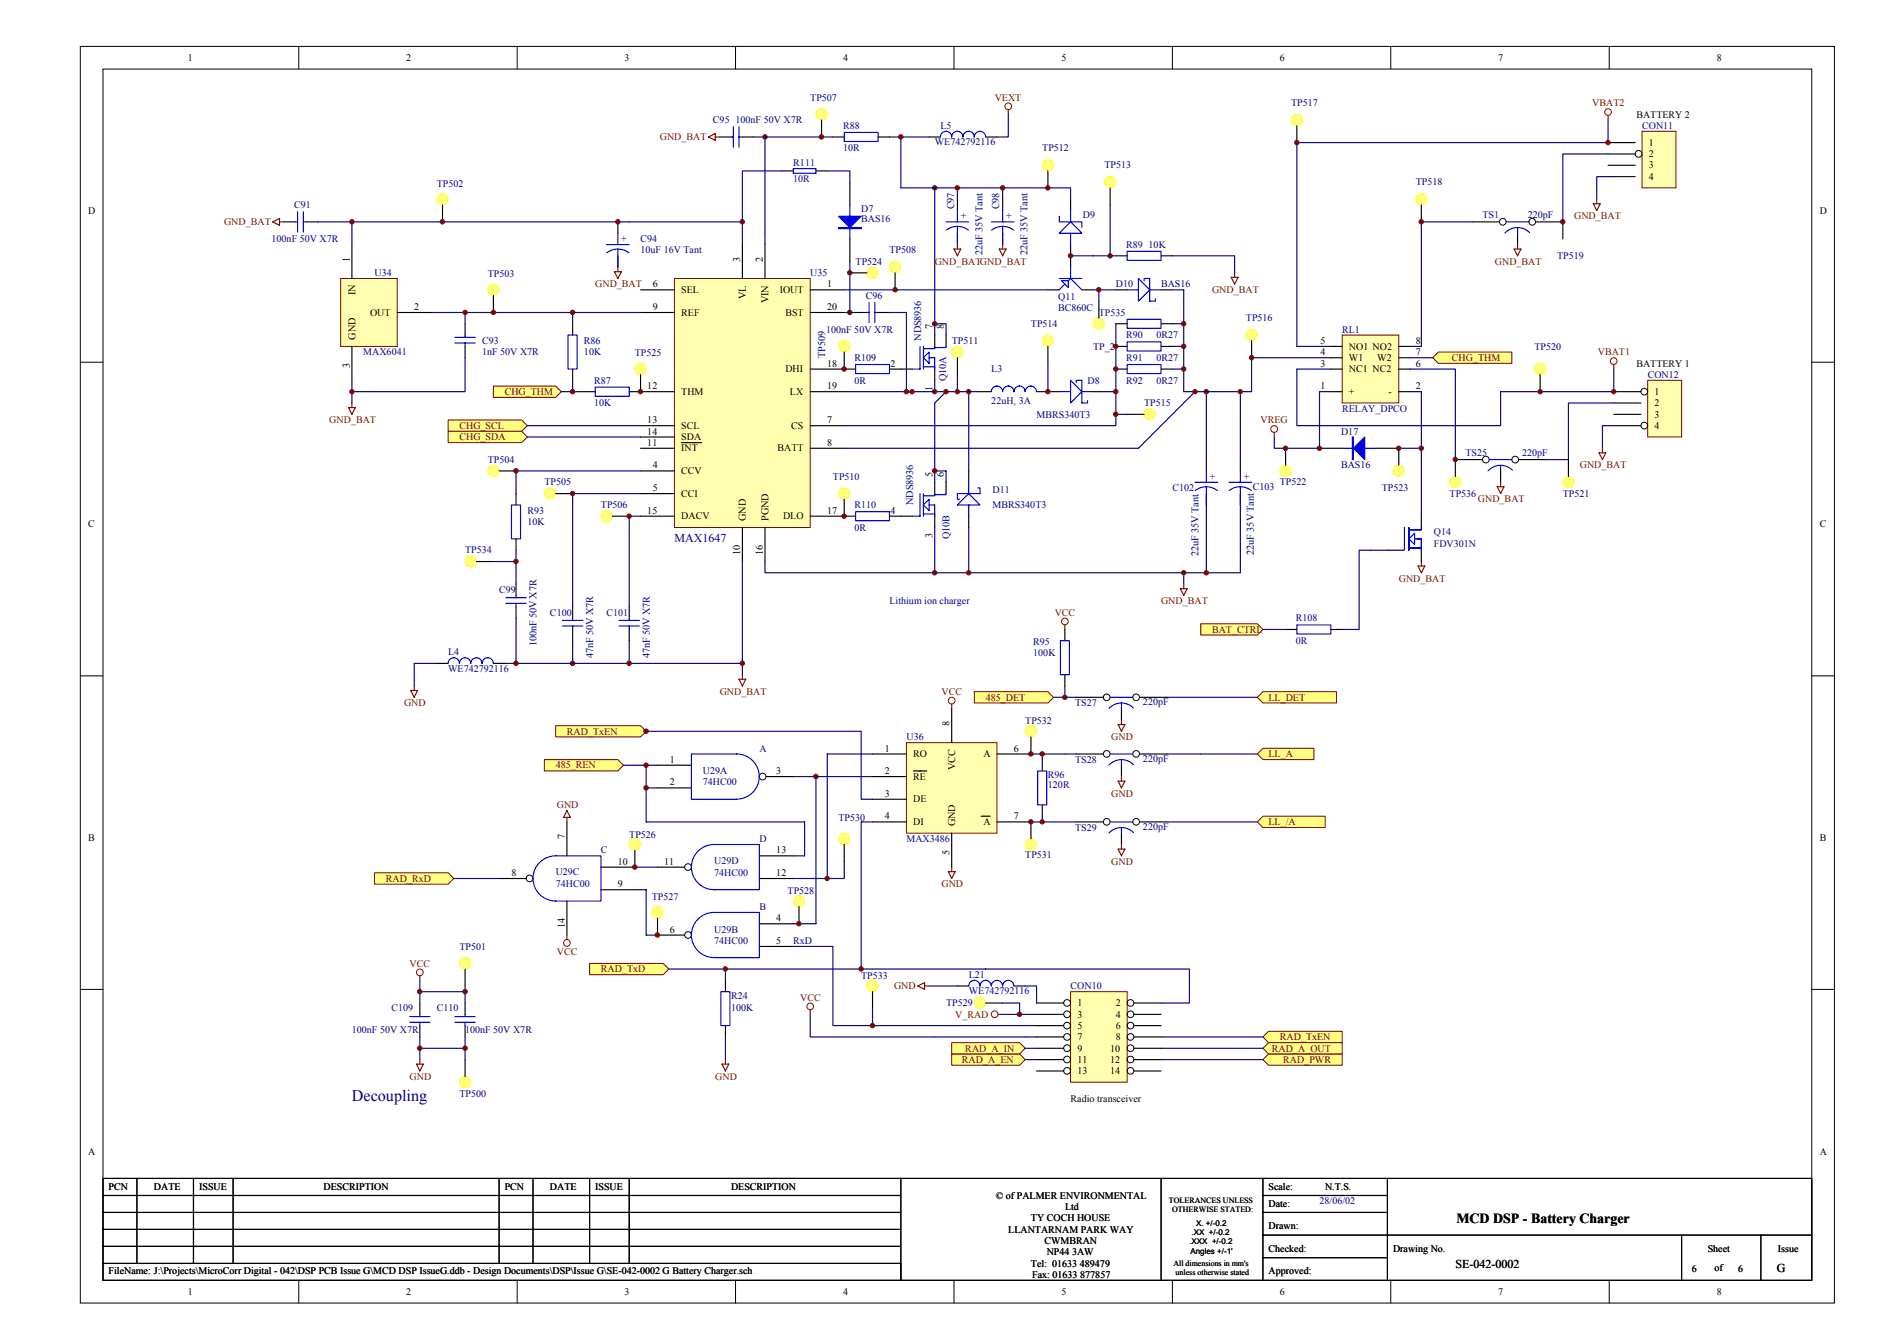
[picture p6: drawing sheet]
<svg xmlns="http://www.w3.org/2000/svg" width="420mm" height="297mm" viewBox="0 0 420 297" stroke-linecap="round" stroke-linejoin="round" font-family="sans-serif">
<g fill="none" stroke="#000" stroke-width=".22">
<path d="M17.8 10.3h389.8v279.2h-389.8zM22.9 15.3h379.6v269.2h-379.6zM66.4 10.3v5M114.9 10.3v5M163.4 10.3v5M212 10.3v5M260.5 10.3v5M309 10.3v5M357.5 10.3v5M17.8 80.5h5.1M402.5 80.5h5.1M17.8 150.2h5.1"/>
<path d="M402.5 150.2h5.1M17.8 219.8h5.1M402.5 219.8h5.1M66.4 284.5v5M114.9 284.5v5M163.4 284.5v5M212 284.5v5M260.5 284.5v5M309 284.5v5M357.5 284.5v5"/>
</g>
<g fill="none" stroke="#000" stroke-width=".25">
<path d="M137.3 49.3v2.5M137.3 56.8v2.6M188.8 40.5v5M188.8 53.1v5M212.7 44.3v2.5M212.7 51.8v2.5M103.3 71.9v2.5M103.3 77v2.5M190.1 69.4h2.5M195.1 69.4h2.5M207.7 74.4v2.6M210.2 74.4v2.6"/>
<path d="M200.2 82h2.5M207.7 82v2.5M217.7 87h2.6M230.3 87h5.1M242.9 87h2.5M114.7 109.7v2.5M114.7 119.7v2.5M200.2 114.7h2.5M207.7 107.1v2.6M207.7 114.7v2.5M210.2 107.1v2.6M215.2 104.6v2.5"/>
<path d="M215.2 114.7v2.5M268 102.1v2.5M268 109.7v2.5M114.7 129.8v2.5M114.7 134.8v2.5M127.2 134.8v2.5M127.2 139.8v2.5M139.8 134.8v2.5M139.8 139.8v2.5M22.9 265.6h177.3M22.9 269.4h177.3M22.9 276.9h177.3"/>
<path d="M22.9 273.1h177.3M30.4 261.8v18.9M43 261.8v18.9M51.8 261.8v18.9M110.9 261.8v18.9M118.4 261.8v18.9M131 261.8v18.9M139.8 261.8v18.9M200.2 261.8h202.3v22.7h-202.3zM200.2 261.8h-177.3v18.9M258 261.8v22.7M280.6 274.4h121.9"/>
<path d="M280.6 265.6h27.7M280.6 269.4h27.7M280.6 279.4h27.7M280.6 261.8v22.7M308.3 261.8v22.7M373.6 274.4v10.1M391.2 274.4v10.1M22.9 280.7h177.3v3.8h-177.3z"/>
</g>
<g fill="none" stroke="#000080" stroke-width=".25">
<path d="M167.4 30.4h2.6v23.9M137.3 49.3h27.7v5M207.7 41.7v32.7M187.6 69.4h2.5M207.7 71.9h2.5v2.5M187.6 87h20.1M187.6 94.6h50.3M207.7 87h7.5v17.6M207.7 84.5v2.5M210.2 87l-2.5 2.5v17.6M265.5 87l-12.6 12.6h-65.3M268 87v15.1"/>
<path d="M142.3 109.7h-15.1v25.1M142.3 114.7h-2.5v20.1M207.7 117.2v10.1M207.7 104.6h2.5v2.5M215.2 117.2v10.1M268 112.2v15.1M114.7 137.3v10.1h50.3M165 124.8v25.1M170 124.8v2.5h37.7M207.7 127.3h67.9M263 127.3v2.5M127.2 142.3v5.1"/>
<path d="M139.8 142.3v5.1"/>
</g>
<g fill="#800000" stroke="#800000" stroke-width=".22">
<circle cx="215.2" cy="87" r=".49"/>
<circle cx="207.7" cy="87" r=".49"/>
<circle cx="207.7" cy="127.3" r=".49"/>
<circle cx="188.8" cy="69.4" r=".49"/>
<circle cx="164.9" cy="49.3" r=".49"/>
<circle cx="170" cy="30.4" r=".49"/>
<circle cx="268" cy="87" r=".49"/>
<circle cx="215.2" cy="127.3" r=".49"/>
<circle cx="127.2" cy="147.4" r=".5"/>
<circle cx="207.7" cy="104.6" r=".5"/>
<circle cx="207.7" cy="71.9" r=".49"/>
<circle cx="207.7" cy="41.7" r=".49"/>
<circle cx="139.8" cy="147.4" r=".5"/>
</g>
<path d="M157.4 30.4l1.5-.7v1.5zM158.9 30.4h1M224 24.4v1M137.3 59.4v1M136.5 60.4h1.5l-.7 1.5zM77.4 90.6h1.6l-.8 1.5zM78.2 89.5v1.1M358.6 81v1M262.3 130.8h1.5l-.8 1.5zM263 129.8v1M164.2 150.9h1.5l-.7 1.5zM165 149.9v1" fill="none" stroke="#800000" stroke-width=".25"/>
<g fill="none" stroke="#800000" stroke-width=".22">
<circle cx="224" cy="23.6" r=".75"/>
<circle cx="358.5" cy="80.2" r=".74"/>
</g>
<g fill="none" stroke="#00f" stroke-width=".25">
<path d="M134.8 54.3h5M134.8 56.2a4 4 0 0 1 4.9 0M137.3 51.8v2.5M137.3 55.3v4.1M188.8 45.5v7.6M210.2 49.3h5M210.3 51.1a4 4 0 0 1 4.9 0M212.7 46.8v2.5M212.7 50.3v4M101.1 76.2h4.5M101.1 75h4.5M103.3 74.4v.6"/>
<path d="M103.3 76.2v.8M192.6 69.4h.5M193.1 67.2v4.5M194.4 69.4h.7M194.4 67.2v4.5M204.4 77v5h-1.7M205.2 77v5M206.4 78.2v2.5l-1.2-1.2zM206.4 79.5h1.3v2.2M207.7 77v.5h-2.5M210.2 77v.2h-2.5M205.2 81.5h2.5v.5"/>
<path d="M220.3 87a1.25 1.25 0 0 1 1.2-1.2 1.25 1.25 0 0 1 1.3 1.2M222.8 87a1.25 1.25 0 0 1 1.2-1.2 1.25 1.25 0 0 1 1.3 1.2 1.25 1.25 0 0 1 1.2-1.2 1.25 1.25 0 0 1 1.3 1.2 1.26 1.26 0 0 1 1.2-1.2 1.26 1.26 0 0 1 1.3 1.2M235.4 87h2.5M237.9 84.5l2.5 2.5-2.5 2.5zM239.1 85v-.5h1.3v5h1.2v-.5M240.4 87h2.5M113.6 112.2h2.1v7.5h-2.1zM204.4 109.7v5h-1.7M205.2 114.2h2.5v.5M205.2 109.7v5M206.4 110.9v2.5l-1.2-1.2zM206.4 112.2h1.3v2.2"/>
<path d="M207.7 109.7v.5h-2.5M210.2 109.7v.2h-2.5M215.2 109.7l2.5 2.5h-5zM215.2 107.1v2.6M215.2 112.2v2.5M217.3 108.4h.4v1.3h-5v1.2h.5M265.5 107.1h5.1M265.6 109a4 4 0 0 1 4.9 0M268 104.6v2.5M268 108.1v4.1M112.4 134h4.5M112.4 132.8h4.5"/>
<path d="M114.7 132.3v.5M114.7 134v.8M125 139.1h4.5M125 137.8h4.5M127.2 137.3v.5M127.2 139.1v.7M137.5 139.1h4.6M137.5 137.8h4.6M139.8 137.3v.5M139.8 139.1v.7"/>
</g>
<path d="M186.3 50.5h5v.3h-5z" fill="#00f" stroke="#00f" stroke-width=".25"/>
<path d="M186.3 48h5l-2.5 2.5z" fill-rule="evenodd" fill="#00f" stroke="#00f" stroke-width=".25"/>
<path d="M149.9 61.9h30.1v55.3h-30.1z" fill="#ffffb0" stroke="#800000" stroke-width=".22"/>
<g fill="none" stroke="#000" stroke-width=".25">
<path d="M165 54.3v7.6M170 54.3v7.6M142.3 69.4h7.6M142.3 64.4h7.6M180 69.4h7.6M180 64.4h7.6M142.3 87h7.6M142.3 94.6h7.6M142.3 99.6h7.6M142.3 97.1h7.6M151.4 98.3h4.5M180 87h7.6"/>
<path d="M180 94.6h7.6M180 99.6h7.6M180 82h7.6M247.9 82h2.5M258 82h2.5M142.3 114.7h7.6M142.3 104.6h7.6M142.3 109.7h7.6M165 117.2v7.6M170 117.2v7.6M180 114.7h7.6"/>
</g>
<path d="M247.9 82v5M263 82v5M114.7 104.6h27.6" fill="none" stroke="#000080" stroke-width=".25"/>
<path d="M250.4 81h7.6v2h-7.6z" fill="none" stroke="#00f" stroke-width=".25"/>
<g fill="#ffff80" stroke="#800000" stroke-width=".22">
<path d="M99.6 93.3h16.3l1.3 1.3-1.3 1.2h-16.3z" fill-rule="evenodd"/>
<path d="M99.6 95.8h16.3l1.3 1.3-1.3 1.2h-16.3z" fill-rule="evenodd"/>
</g>
<g fill="none" stroke="#000" stroke-width=".25">
<path d="M63.1 49.3h2.5M68.1 49.3h2.6M237.9 44.3v2.5M237.9 54.3v5.1M247.9 56.8h2.5M258 56.8h2.5M127.2 71.9v2.5M232.8 64.4h2.6M240.4 64.4h2.5M247.9 64.4h2.5M258 64.4h2.5M127.2 82v2.5"/>
<path d="M129.8 87h2.4M139.8 87h2.5"/>
</g>
<g fill="none" stroke="#00f" stroke-width=".25">
<path d="M65.6 49.3h.5M66.1 47v4.6M67.4 49.3h.7M67.4 47v4.6M235.4 51.8l2.5-2.5 2.5 2.5zM235.4 48v1.3h5v1.2M237.9 46.8v2.5M237.9 51.8v2.5M237.9 59.4v2.5M250.4 55.8h7.6v2h-7.6zM126.2 74.4h2v7.6h-2zM235.4 61.9h5"/>
<path d="M236.6 63.1l-1.2 1.3M237.9 61.9l-.5 .5v1.5l-1.5-1.5h1.5M237.9 61.9l2.5 2.5M250.4 64.4h2.5M252.9 61.9l2.6 2.5-2.6 2.5zM254.2 62.4v-.5h1.3v5h1.2v-.5M255.5 64.4h2.5M132.2 86h7.6v2h-7.6z"/>
</g>
<g fill="none" stroke="#000080" stroke-width=".25">
<path d="M70.7 49.3h7.5M137.3 49.3h-59.1v5M207.7 41.7h30.2v2.6M237.9 56.8h5M95.8 69.4h31.4M103.3 79.5v7.5h-25.1v2.5M103.3 69.4v2.5M142.3 69.4h-15.1v2.5M187.6 64.4h45.2M242.9 64.4h5M117.2 94.6h25.1M117.2 97.1h25.1"/>
<path d="M127.2 84.5v2.5h2.6"/>
</g>
<path d="M60.6 49.3l1.5-.8v1.6zM62.1 49.3h1M273.6 61.6h1.5l-.8 1.5zM274.3 60.6v1" fill="none" stroke="#800000" stroke-width=".25"/>
<path d="M319.6 78.2h16.3v2.5h-16.3l-1.3-1.2z" fill-rule="evenodd" fill="#ffff80" stroke="#800000" stroke-width=".22"/>
<path d="M366.1 84.5h7.5v12.6h-7.5z" fill="#ffffb0" stroke="#800000" stroke-width=".22"/>
<g fill="none" stroke="#000" stroke-width=".22">
<circle cx="365.3" cy="87" r=".74"/>
<circle cx="365.3" cy="94.6" r=".74"/>
</g>
<path d="M358.6 87h6M358.6 89.5h6M358.6 92.1h6M358.6 94.6h6" fill="none" stroke="#000" stroke-width=".25"/>
<path d="M109.6 85.8h13.9l1.2 1.2-1.2 1.3h-13.9z" fill-rule="evenodd" fill="#ffff80" stroke="#800000" stroke-width=".22"/>
<path d="M124.7 87h2.5" fill="none" stroke="#000080" stroke-width=".25"/>
<g fill="#ffff80" stroke="#800000" stroke-width=".22">
<path d="M83.2 193.9h16.4l1.2 1.3-1.2 1.2h-16.4z" fill-rule="evenodd"/>
<path d="M131 214h16.3l1.3 1.3-1.3 1.3h-16.3z" fill-rule="evenodd"/>
<path d="M280.6 230.4l1.3-1.3h16.3v2.5h-16.3z" fill-rule="evenodd"/>
<path d="M281.9 234.1h16.3v2.6h-16.3l-1.3-1.3z" fill-rule="evenodd"/>
</g>
<path d="M236.6 138.8v1M211.5 156.4v1M210.7 193.7h1.5l-.7 1.5zM211.5 192.7v1M203.9 219.1l1.5-.8v1.5zM205.4 219.1h1" fill="none" stroke="#800000" stroke-width=".25"/>
<path d="M236.6 152.4v2.5h-2.5M143.6 175v7.6h35.2v7.5h-2.5M146.1 170h-2.5v5h2.5M176.3 172.5h5v32.7h-5M193.9 167.5h-10.1v27.7h-7.5M141.1 197.7h2.5v10.1h2.5M141.1 192.7h5M227.8 225.4h2.5" fill="none" stroke="#000080" stroke-width=".25"/>
<g fill="none" stroke="#800000" stroke-width=".22">
<circle cx="236.6" cy="138.1" r=".74"/>
<circle cx="211.5" cy="155.7" r=".75"/>
</g>
<g fill="#800000" stroke="#800000" stroke-width=".22">
<circle cx="236.6" cy="154.9" r=".49"/>
<circle cx="181.3" cy="172.5" r=".5"/>
</g>
<path d="M120.9 168.8h16.4l1.2 1.2-1.2 1.3h-16.4z" fill-rule="evenodd" fill="#ffff80" stroke="#800000" stroke-width=".22"/>
<path d="M141.1 162.5h50.2v15.1h2.6M141.1 170h2.5M193.9 182.6h-2.6v32.7" fill="none" stroke="#000080" stroke-width=".25"/>
<circle cx="143.6" cy="175" r=".5" fill="#800000" stroke="#800000" stroke-width=".22"/>
<path d="M216.5 153.7h16.3l1.3 1.2-1.3 1.3h-16.3z" fill-rule="evenodd" fill="#ffff80" stroke="#800000" stroke-width=".22"/>
<path d="M181.3 172.5h12.6M227.8 227.9h2.5" fill="none" stroke="#000080" stroke-width=".25"/>
<circle cx="221" cy="225.3" r=".74" fill="none" stroke="#800000" stroke-width=".22"/>
<path d="M221.8 225.4h1" fill="none" stroke="#800000" stroke-width=".25"/>
<circle cx="143.6" cy="170" r=".49" fill="#800000" stroke="#800000" stroke-width=".22"/>
<path d="M201.4 165h20.1v20.1h-20.1z" fill="#ffffb0" stroke="#800000" stroke-width=".22"/>
<g fill="none" stroke="#000" stroke-width=".25">
<path d="M159.9 30.4h2.5M165 30.4h2.4M185.1 30.4h2.5M195.1 30.4h2.5M222.8 44.3v2.5M222.8 51.8v2.5M247.9 77h2.5M247.9 71.9h2.5M258 77h2.5M258 71.9h2.5M275.6 102.1v2.5M275.6 109.7v2.5"/>
<path d="M323.4 102.1h6M333.4 104.6v2.5M337.4 102.1h6.1M236.6 139.8v2.5M211.5 157.4v7.6M236.6 149.9v2.5M239.1 154.9h6.1M249.2 157.4v2.6M253.2 154.9h6M146.1 170h7.5M146.1 175h7.5M170.2 172.5h6.1"/>
<path d="M193.9 167.5h7.5M193.9 172.5h7.5M193.9 177.6h7.5M202.9 171.3h3M221.5 167.5h7.6M231.6 168.8v2.5M231.6 178.8v2.5M239.1 167.5h6.1M249.2 170v2.5M253.2 167.5h6M110.9 195.2h6M126 182.6v7.5"/>
<path d="M133.5 192.7h7.6M133.5 197.7h7.6M146.1 192.7h6M168.7 195.2h7.6M168.7 190.1h7.6M193.9 182.6h7.5M211.5 185.1v7.6M218 181.3h2M221.5 182.6h7.6M239.1 182.6h6.1M249.2 185.1v2.5M253.2 182.6h6"/>
<path d="M126 200.2v7.6M146.1 207.8h6M168.7 205.2h7.6M168.7 210.3h7.6M93.3 222.8v2.6M93.3 227.9v2.5M103.3 222.8v2.6M103.3 227.9v2.5"/>
</g>
<g fill="none" stroke="#00f" stroke-width=".25">
<path d="M162.4 30.4h.5M162.9 28.2v4.5M164.2 30.4h.8M164.2 28.2v4.5M187.6 29.4h7.5v2h-7.5zM220.3 49.3h5M220.3 51.1a4 4 0 0 1 4.9 0M222.8 46.8v2.5M222.8 50.3v4M250.4 75.9h7.6v2.1h-7.6zM250.4 70.9h7.6v2h-7.6zM273.1 107.1h5"/>
<path d="M273.1 109a4 4 0 0 1 4.9 0M275.6 104.6v2.5M275.6 108.1v4.1M330.9 102.1h5M333.4 103.4v1.2M336.1 104.5a3.8 3.8 0 0 0-5.5 .1M235.6 142.3h2v7.6h-2zM246.7 154.9h5M249.2 156.2v1.2M251.8 157.3a3.8 3.8 0 0 0-5.4 .1M163.7 177.5a5 5 0 0 0 5-5 5 5 0 0 0-5-5h-10.1v10.1h10.1M230.6 171.3h2v7.5h-2z"/>
<path d="M246.7 167.5h5M249.2 168.8v1.2M251.8 169.9a3.8 3.8 0 0 0-5.4 .1M120.2 191.3a5 5 0 0 1 3.3-1.2h10v10.1h-10a5 5 0 0 1-4.8-3.3 5 5 0 0 1 1.5-5.6zM158.7 197.7a5 5 0 0 1-5.1-5.1 5 5 0 0 1 5.1-5h10v10.1h-10M246.7 182.6h5M249.2 183.9v1.2M251.8 185a3.8 3.8 0 0 0-5.4 .1M155.4 203.9a5 5 0 0 1 3.3-1.2h10v10.1h-10a5 5 0 0 1-4.8-3.3 5 5 0 0 1 1.5-5.6zM91 227.1h4.5M91 225.8h4.5M93.3 225.4v.4"/>
<path d="M93.3 227.1v.8M101.1 227.1h4.5M101.1 225.8h4.5M103.3 225.4v.4M103.3 227.1v.8"/>
</g>
<g fill="none" stroke="#000" stroke-width=".22">
<circle cx="330.1" cy="102.1" r=".74"/>
<circle cx="336.7" cy="102.1" r=".75"/>
<circle cx="245.9" cy="154.9" r=".74"/>
<circle cx="252.4" cy="154.9" r=".74"/>
<circle cx="169.5" cy="172.5" r=".74"/>
<circle cx="245.9" cy="167.5" r=".74"/>
<circle cx="252.4" cy="167.5" r=".74"/>
<circle cx="117.7" cy="195.2" r=".74"/>
<circle cx="152.9" cy="192.6" r=".74"/>
<circle cx="245.9" cy="182.6" r=".74"/>
<circle cx="252.4" cy="182.6" r=".74"/>
<circle cx="152.9" cy="207.7" r=".74"/>
</g>
<g fill="none" stroke="#000080" stroke-width=".25">
<path d="M170 30.4h15.1M200.2 41.7h7.5M212.7 41.7v2.6M222.8 41.7v2.6M247.9 71.9v10.1M260.5 71.9h2.5v10.1h-2.5M260.5 77h2.5M263 87h2.5M275.6 87v15.1M358.6 89.5h-10.1v12.6M275.6 112.2v15.1M236.6 154.9h2.5"/>
<path d="M229.1 167.5h10M259.2 167.5h7.6M229.1 182.6h10M93.3 217.8v5M93.3 230.4v5M93.3 220.3h10v2.5M103.3 230.4v2.5h-10"/>
</g>
<g fill="none" stroke="#800000" stroke-width=".22">
<circle cx="93.3" cy="216" r=".75"/>
<circle cx="126" cy="209.5" r=".75"/>
</g>
<g fill="none" stroke="#800000" stroke-width=".25">
<path d="M212 55.3h1.5l-.8 1.5zM212.7 54.3v1M222 55.3h1.5l-.7 1.5zM222.8 54.3v1M332.7 108.1h1.5l-.8 1.6zM333.4 107.1v1M249.2 160v1M248.4 173.5h1.5l-.7 1.5zM248.4 161h1.5l-.7 1.5zM249.2 172.5v1M126 180.1l.7 1.5h-1.5zM126 181.6v1"/>
<path d="M248.4 188.6h1.5l-.7 1.5zM249.2 187.6v1M93.3 216.8v1M126 207.8v.9M92.5 236.4h1.5l-.7 1.5zM93.3 235.4v1"/>
</g>
<path d="M75.7 61.9h12.6v15.1h-12.6z" fill="#ffffb0" stroke="#800000" stroke-width=".22"/>
<path d="M78.2 54.3v7.6M78.2 77v7.5M88.3 69.4h7.5M161.2 217.8v2.5M161.2 227.9v2.5" fill="none" stroke="#000" stroke-width=".25"/>
<path d="M78.2 84.5v2.5M259.2 154.9h20.2M266.8 167.5h12.6M259.2 182.6h20.2M148.6 215.3h42.7M161.2 215.3v2.5M161.2 230.4v5M227.8 230.4h2.5" fill="none" stroke="#000080" stroke-width=".25"/>
<path d="M160.2 220.3h2v7.6h-2z" fill="none" stroke="#00f" stroke-width=".25"/>
<path d="M160.4 236.4h1.5l-.7 1.5zM161.2 235.4v1" fill="none" stroke="#800000" stroke-width=".25"/>
<path d="M123.5 161.2h18.8l1.3 1.3-1.3 1.2h-18.8z" fill-rule="evenodd" fill="#ffff80" stroke="#800000" stroke-width=".22"/>
<path d="M265.5 87h12.6M333.4 87h25.2M358.6 94.6h-2.6v5" fill="none" stroke="#000080" stroke-width=".25"/>
<path d="M356 99.6v1M355.3 100.6h1.5l-.8 1.5z" fill="none" stroke="#800000" stroke-width=".25"/>
<path d="M266.8 138.6h12.6l1.2 1.2-1.2 1.3h-12.6z" fill-rule="evenodd" fill="#ffff80" stroke="#800000" stroke-width=".22"/>
<path d="M364.8 29.2h7.6v12.5h-7.6z" fill="#ffffb0" stroke="#800000" stroke-width=".22"/>
<path d="M357.3 31.7h6M357.3 34.2h6M357.3 36.7h6M357.3 39.2h6M327.1 49.3h6.1M337.2 51.8v2.5M341.2 49.3h6" fill="none" stroke="#000" stroke-width=".25"/>
<g fill="none" stroke="#000" stroke-width=".22">
<circle cx="364.1" cy="34.2" r=".75"/>
<circle cx="333.9" cy="49.3" r=".75"/>
<circle cx="340.4" cy="49.3" r=".75"/>
</g>
<path d="M357.3 39.2h-2.5v5.1M357.3 34.2h-10.1v15.1M357.3 26.7v5h-69.2v45.3M327.1 49.3h-11.3v27.7M295.7 79.5h-17.6v7.5M313.3 79.5h5M288.1 82v12.6h45.3v-7.6M293.2 87v12.6h-10.1v-2.5M313.3 82h10.1v20.1M315.8 87v27.7M358.6 82v5M343.5 102.1h5" fill="none" stroke="#000080" stroke-width=".25"/>
<path d="M357.3 25.7v1M336.4 55.3h1.5l-.7 1.5zM337.2 54.3v1M354 45.3h1.5l-.7 1.5zM354.8 44.3v1M283.1 96.1v1M315.1 125.8h1.5l-.8 1.5zM315.8 124.8v1" fill="none" stroke="#800000" stroke-width=".25"/>
<path d="M334.7 49.3h5M337.2 50.5v1.3M339.8 51.7a3.7 3.7 0 0 0-5.4 .1" fill="none" stroke="#00f" stroke-width=".25"/>
<g fill="none" stroke="#800000" stroke-width=".22">
<circle cx="357.3" cy="24.9" r=".74"/>
<circle cx="283.1" cy="95.3" r=".75"/>
</g>
<path d="M211.5 234.1h15l1.3 1.3-1.3 1.3h-15z" fill-rule="evenodd" fill="#ffff80" stroke="#800000" stroke-width=".22"/>
<path d="M227.8 235.4h2.5" fill="none" stroke="#000080" stroke-width=".25"/>
<path d="M211.5 231.6h15l1.3 1.3-1.3 1.2h-15z" fill-rule="evenodd" fill="#ffff80" stroke="#800000" stroke-width=".22"/>
<path d="M227.8 232.9h2.5" fill="none" stroke="#000080" stroke-width=".25"/>
<path d="M280.6 232.9l1.3-1.3h16.3v2.5h-16.3z" fill-rule="evenodd" fill="#ffff80" stroke="#800000" stroke-width=".22"/>
<path d="M293.2 99.6h5M305.8 99.6h5" fill="none" stroke="#000" stroke-width=".25"/>
<path d="M298.2 99.6h7.6" fill="none" stroke="#00f" stroke-width=".25"/>
<path d="M300.5 97.1h.2v5h-.2z" fill="#00f" stroke="#00f" stroke-width=".25"/>
<path d="M300.7 99.6l2.5-2.5v5z" fill-rule="evenodd" fill="#00f" stroke="#00f" stroke-width=".25"/>
<path d="M310.8 99.6h5" fill="none" stroke="#000080" stroke-width=".25"/>
<g fill="#ffff80" stroke="#800000" stroke-width=".22">
<path d="M280.6 153.7h16.3v2.5h-16.3l-1.2-1.3z" fill-rule="evenodd"/>
<path d="M280.6 166.2h11.3v2.6h-11.3l-1.2-1.3z" fill-rule="evenodd"/>
<path d="M280.6 181.3h13.8v2.6h-13.8l-1.2-1.3z" fill-rule="evenodd"/>
</g>
<path d="M207.7 230.4h20.1" fill="none" stroke="#000080" stroke-width=".25"/>
<circle cx="180" cy="223.6" r=".74" fill="none" stroke="#800000" stroke-width=".22"/>
<path d="M180 224.3v1.1" fill="none" stroke="#800000" stroke-width=".25"/>
<path d="M237.9 220.3h12.5v20.1h-12.5z" fill="#ffffb0" stroke="#800000" stroke-width=".22"/>
<g fill="none" stroke="#000" stroke-width=".22">
<circle cx="237.1" cy="232.9" r=".75"/>
<circle cx="237.1" cy="235.4" r=".75"/>
<circle cx="237.1" cy="225.3" r=".75"/>
<circle cx="237.1" cy="227.9" r=".75"/>
<circle cx="237.1" cy="237.9" r=".75"/>
<circle cx="237.1" cy="230.4" r=".75"/>
<circle cx="237.1" cy="222.8" r=".75"/>
<circle cx="251.2" cy="232.9" r=".75"/>
<circle cx="251.2" cy="235.4" r=".74"/>
<circle cx="251.2" cy="225.3" r=".74"/>
<circle cx="251.2" cy="227.9" r=".74"/>
<circle cx="251.2" cy="237.9" r=".74"/>
<circle cx="251.2" cy="230.4" r=".74"/>
<circle cx="251.2" cy="222.8" r=".74"/>
</g>
<g fill="none" stroke="#000" stroke-width=".25">
<path d="M230.3 222.8h6M230.3 225.4h6M230.3 227.9h6M230.3 230.4h6M230.3 232.9h6M230.3 235.4h6M230.3 237.9h6M251.9 222.8h6.1M251.9 225.4h6.1M251.9 227.9h6.1M251.9 230.4h6.1M251.9 232.9h6.1"/>
<path d="M251.9 235.4h6.1M251.9 237.9h6.1"/>
</g>
<path d="M298.2 74.4h12.6v15.1h-12.6z" fill="#ffffb0" stroke="#800000" stroke-width=".22"/>
<path d="M295.7 79.5h2.5M295.7 77h2.5M310.8 79.5h2.5M310.8 77h2.5M295.7 87h2.5M295.7 82h2.5M310.8 87h2.5M310.8 82h2.5M315.8 114.7v2.5M308.3 122.2h2.5M315.8 122.2v2.6" fill="none" stroke="#000" stroke-width=".25"/>
<g fill="none" stroke="#000080" stroke-width=".25">
<path d="M260.5 56.8h13.8v3.8M288.1 77h7.6M313.3 77h2.5M288.1 82h7.6M293.2 87h2.5M313.3 87h2.5M304.5 122.2h3.8M231.6 167.5v1.3M100.8 195.2h10.1M231.6 181.3v1.3M258 230.4h22.6M258 232.9h22.6"/>
<path d="M258 235.4h22.6"/>
</g>
<path d="M312 117.2v5h-1.2M313 117.7h2.8v-.5v.5h-2.5M313 119.7l1.3-1.2v2.5zM313 117.2v5M314.3 119.7h1.5v2.5v-2.5h-1M313 121.7h2.8" fill="none" stroke="#00f" stroke-width=".25"/>
<circle cx="103.3" cy="214" r="1.25" fill="#ffff80" stroke="#ff0" stroke-width=".22"/>
<path d="M103.3 215.3v3.8" fill="none" stroke="#000" stroke-width=".25"/>
<circle cx="103.3" cy="240.4" r="1.25" fill="#ffff80" stroke="#ff0" stroke-width=".22"/>
<path d="M103.3 235.4v3.8" fill="none" stroke="#000" stroke-width=".25"/>
<path d="M103.3 219.1v1.2M103.3 232.9v2.5" fill="none" stroke="#000080" stroke-width=".25"/>
<circle cx="98.3" cy="44.3" r="1.25" fill="#ffff80" stroke="#ff0" stroke-width=".22"/>
<path d="M98.3 45.5v3.8" fill="none" stroke="#000" stroke-width=".25"/>
<circle cx="109.6" cy="64.4" r="1.25" fill="#ffff80" stroke="#ff0" stroke-width=".22"/>
<path d="M109.6 65.6v3.8" fill="none" stroke="#000" stroke-width=".25"/>
<circle cx="109.6" cy="104.6" r="1.24" fill="#ffff80" stroke="#ff0" stroke-width=".22"/>
<path d="M110.9 104.6h3.8" fill="none" stroke="#000" stroke-width=".25"/>
<circle cx="122.2" cy="109.6" r="1.25" fill="#ffff80" stroke="#ff0" stroke-width=".22"/>
<path d="M123.5 109.7h3.7" fill="none" stroke="#000" stroke-width=".25"/>
<circle cx="134.8" cy="114.7" r="1.25" fill="#ffff80" stroke="#ff0" stroke-width=".22"/>
<path d="M136 114.7h3.8" fill="none" stroke="#000" stroke-width=".25"/>
<circle cx="182.5" cy="25.4" r="1.25" fill="#ffff80" stroke="#ff0" stroke-width=".22"/>
<path d="M182.5 26.7v3.7" fill="none" stroke="#000" stroke-width=".25"/>
<circle cx="198.9" cy="59.4" r="1.25" fill="#ffff80" stroke="#ff0" stroke-width=".22"/>
<path d="M198.9 60.6v3.8" fill="none" stroke="#000" stroke-width=".25"/>
<circle cx="187.6" cy="109.6" r="1.25" fill="#ffff80" stroke="#ff0" stroke-width=".22"/>
<path d="M187.6 110.9v3.8" fill="none" stroke="#000" stroke-width=".25"/>
<circle cx="187.6" cy="76.9" r="1.24" fill="#ffff80" stroke="#ff0" stroke-width=".22"/>
<path d="M187.6 78.2v3.8" fill="none" stroke="#000" stroke-width=".25"/>
<circle cx="212.7" cy="78.2" r="1.25" fill="#ffff80" stroke="#ff0" stroke-width=".22"/>
<path d="M212.7 79.5v3.7" fill="none" stroke="#000" stroke-width=".25"/>
<circle cx="232.8" cy="75.7" r="1.24" fill="#ffff80" stroke="#ff0" stroke-width=".22"/>
<path d="M232.8 77v3.7" fill="none" stroke="#000" stroke-width=".25"/>
<circle cx="255.5" cy="92" r="1.24" fill="#ffff80" stroke="#ff0" stroke-width=".22"/>
<path d="M250.4 92.1h3.8" fill="none" stroke="#000" stroke-width=".25"/>
<circle cx="232.8" cy="36.7" r="1.24" fill="#ffff80" stroke="#ff0" stroke-width=".22"/>
<path d="M232.8 38v3.7" fill="none" stroke="#000" stroke-width=".25"/>
<circle cx="246.7" cy="40.5" r="1.24" fill="#ffff80" stroke="#ff0" stroke-width=".22"/>
<path d="M246.7 41.7v3.8" fill="none" stroke="#000" stroke-width=".25"/>
<path d="M242.9 56.8h5M246.7 45.5v11.3M215.2 87h2.5M232.8 80.7v6.3M245.4 87h2.5v7.6h-10M247.9 92.1h2.5" fill="none" stroke="#000080" stroke-width=".25"/>
<circle cx="278.1" cy="74.4" r="1.25" fill="#ffff80" stroke="#ff0" stroke-width=".22"/>
<path d="M278.1 75.7v3.8" fill="none" stroke="#000" stroke-width=".25"/>
<circle cx="193.8" cy="60.6" r="1.25" fill="#ffff80" stroke="#ff0" stroke-width=".22"/>
<path d="M188.8 60.6h3.8" fill="none" stroke="#000" stroke-width=".25"/>
<circle cx="288.1" cy="26.6" r="1.25" fill="#ffff80" stroke="#ff0" stroke-width=".22"/>
<path d="M288.1 27.9v3.8" fill="none" stroke="#000" stroke-width=".25"/>
<circle cx="315.8" cy="44.3" r="1.25" fill="#ffff80" stroke="#ff0" stroke-width=".22"/>
<path d="M315.8 45.5v3.8" fill="none" stroke="#000" stroke-width=".25"/>
<circle cx="342.2" cy="82" r="1.25" fill="#ffff80" stroke="#ff0" stroke-width=".22"/>
<path d="M347.2 49.3v3.8M342.2 83.2v3.8" fill="none" stroke="#000" stroke-width=".25"/>
<circle cx="348.5" cy="107.1" r="1.25" fill="#ffff80" stroke="#ff0" stroke-width=".22"/>
<path d="M348.5 102.1v3.8" fill="none" stroke="#000" stroke-width=".25"/>
<circle cx="285.6" cy="104.6" r="1.24" fill="#ffff80" stroke="#ff0" stroke-width=".22"/>
<path d="M285.6 99.6v3.8" fill="none" stroke="#000" stroke-width=".25"/>
<circle cx="310.8" cy="104.6" r="1.24" fill="#ffff80" stroke="#ff0" stroke-width=".22"/>
<path d="M310.8 99.6v3.8" fill="none" stroke="#000" stroke-width=".25"/>
<path d="M212.7 83.2v3.8" fill="none" stroke="#000080" stroke-width=".25"/>
<circle cx="142.3" cy="82" r="1.25" fill="#ffff80" stroke="#ff0" stroke-width=".22"/>
<path d="M142.3 83.2v3.8" fill="none" stroke="#000" stroke-width=".25"/>
<circle cx="141.1" cy="187.6" r="1.25" fill="#ffff80" stroke="#ff0" stroke-width=".22"/>
<path d="M141.1 188.9v3.8" fill="none" stroke="#000" stroke-width=".25"/>
<circle cx="146.1" cy="202.7" r="1.25" fill="#ffff80" stroke="#ff0" stroke-width=".22"/>
<path d="M146.1 204v3.8" fill="none" stroke="#000" stroke-width=".25"/>
<circle cx="217.7" cy="222.8" r="1.25" fill="#ffff80" stroke="#ff0" stroke-width=".22"/>
<path d="M219 222.8h3.8" fill="none" stroke="#000" stroke-width=".25"/>
<circle cx="177.5" cy="200.2" r="1.25" fill="#ffff80" stroke="#ff0" stroke-width=".22"/>
<path d="M177.5 201.5v3.7" fill="none" stroke="#000" stroke-width=".25"/>
<circle cx="187.6" cy="186.4" r="1.25" fill="#ffff80" stroke="#ff0" stroke-width=".22"/>
<path d="M187.6 187.6v3.8" fill="none" stroke="#000" stroke-width=".25"/>
<circle cx="229" cy="187.6" r="1.25" fill="#ffff80" stroke="#ff0" stroke-width=".22"/>
<path d="M229.1 182.6v3.8" fill="none" stroke="#000" stroke-width=".25"/>
<circle cx="229" cy="162.5" r="1.24" fill="#ffff80" stroke="#ff0" stroke-width=".22"/>
<path d="M229.1 163.7v3.8" fill="none" stroke="#000" stroke-width=".25"/>
<path d="M187.6 191.4v3.8h-3.8" fill="none" stroke="#000080" stroke-width=".25"/>
<circle cx="193.8" cy="219.1" r="1.25" fill="#ffff80" stroke="#ff0" stroke-width=".22"/>
<path d="M193.9 220.3v3.8" fill="none" stroke="#000" stroke-width=".25"/>
<circle cx="244.1" cy="71.9" r="1.25" fill="#ffff80" stroke="#ff0" stroke-width=".22"/>
<path d="M244.2 66.9v3.8" fill="none" stroke="#000" stroke-width=".25"/>
<circle cx="104.6" cy="124.7" r="1.25" fill="#ffff80" stroke="#ff0" stroke-width=".22"/>
<path d="M105.9 124.8h3.7" fill="none" stroke="#000" stroke-width=".25"/>
<path d="M244.2 64.4v2.5M114.7 104.6v5.1M109.6 124.8h5.1M114.7 122.2v7.6" fill="none" stroke="#000080" stroke-width=".25"/>
<circle cx="323.3" cy="107.1" r="1.25" fill="#ffff80" stroke="#ff0" stroke-width=".22"/>
<g fill="none" stroke="#000" stroke-width=".25">
<path d="M173.7 38h2.6M181.3 38h2.5M206.4 30.4h2.6M219 30.4h2.5M187.6 82h2.5M197.6 82h2.6M187.6 114.7h2.5M197.6 114.7h2.6M323.4 102.1v3.8M285.6 139.8h2.5M295.7 139.8h2.5M97 147.4h2.6"/>
<path d="M109.6 147.4h2.5M212.7 219.1h2.5M225.3 219.1h2.5"/>
</g>
<path d="M176.3 37.5h5v1h-5zM211.4 30.4a1.24 1.24 0 0 0-1.2-1.2 1.24 1.24 0 0 0-1.2 1.2M219 30.4a1.26 1.26 0 0 0-1.3-1.2 1.26 1.26 0 0 0-1.2 1.2 1.26 1.26 0 0 0-1.3-1.2 1.26 1.26 0 0 0-1.2 1.2 1.25 1.25 0 0 0-1.3-1.2 1.25 1.25 0 0 0-1.2 1.2M190.1 81h7.5v2h-7.5zM190.1 113.7h7.5v2h-7.5zM288.1 138.8h7.6v2h-7.6zM99.6 147.4a1.25 1.25 0 0 1 1.2-1.3 1.25 1.25 0 0 1 1.3 1.3M102.1 147.4a1.25 1.25 0 0 1 1.2-1.3 1.25 1.25 0 0 1 1.3 1.3 1.26 1.26 0 0 1 1.2-1.3 1.26 1.26 0 0 1 1.3 1.3M107.1 147.4a1.24 1.24 0 0 1 1.3-1.3 1.24 1.24 0 0 1 1.2 1.3M215.2 219.1a1.24 1.24 0 0 1 1.3-1.3 1.24 1.24 0 0 1 1.2 1.3 1.26 1.26 0 0 1 1.3-1.3 1.26 1.26 0 0 1 1.2 1.3 1.26 1.26 0 0 1 1.3-1.3 1.26 1.26 0 0 1 1.3 1.3M222.8 219.1a1.25 1.25 0 0 1 1.2-1.3 1.25 1.25 0 0 1 1.3 1.3" fill="none" stroke="#00f" stroke-width=".25"/>
<g fill="none" stroke="#000080" stroke-width=".25">
<path d="M173.7 38h-8.7v11.3M183.8 38h5v2.5M197.6 30.4h2.6M206.4 30.4h-6.2v11.3M224 25.4v5h-2.5M188.8 58.1v11.3M197.6 69.4h3.8v17.6h1.3M260.5 64.4h2.5v7.5M280.6 139.8h5M304.5 122.2h-2.5v17.6h-3.8M97 147.4h-5v5M112.1 147.4h2.6"/>
<path d="M138.5 170h2.6M176.3 210.3h8.8v17.6h42.7M191.3 215.3h73v7.5h-6.3M206.4 219.1h6.3M227.8 219.1h2.5v3.7M180 225.4v5h27.7M193.9 224.1v3.8M222.8 222.8h3.7v2.6M222.8 225.4h5"/>
</g>
<path d="M91.3 153.4h1.5l-.8 1.5zM92 152.4v1" fill="none" stroke="#800000" stroke-width=".25"/>
<g fill="#800000" stroke="#800000" stroke-width=".22">
<circle cx="265.5" cy="87" r=".49"/>
<circle cx="202.6" cy="87" r=".49"/>
<circle cx="137.3" cy="49.3" r=".5"/>
<circle cx="268" cy="127.3" r=".49"/>
<circle cx="263" cy="127.3" r=".49"/>
<circle cx="127.2" cy="109.6" r=".49"/>
<circle cx="139.8" cy="114.7" r=".49"/>
<circle cx="114.6" cy="147.4" r=".5"/>
<circle cx="164.9" cy="147.4" r=".49"/>
<circle cx="232.8" cy="87" r=".49"/>
<circle cx="210.2" cy="87" r=".49"/>
<circle cx="187.6" cy="114.7" r=".49"/>
<circle cx="142.3" cy="87" r=".49"/>
<circle cx="187.6" cy="82" r=".49"/>
<circle cx="114.6" cy="104.6" r=".5"/>
<circle cx="247.9" cy="82" r=".49"/>
<circle cx="247.9" cy="87" r=".49"/>
<circle cx="263" cy="82" r=".49"/>
<circle cx="127.2" cy="87" r=".49"/>
<circle cx="127.2" cy="69.4" r=".49"/>
<circle cx="103.3" cy="69.4" r=".49"/>
<circle cx="78.2" cy="87" r=".49"/>
<circle cx="78.2" cy="49.3" r=".49"/>
<circle cx="237.8" cy="56.8" r=".49"/>
<circle cx="358.5" cy="87" r=".49"/>
<circle cx="183.8" cy="195.2" r=".49"/>
<circle cx="146.1" cy="207.7" r=".5"/>
<circle cx="141" cy="192.6" r=".5"/>
<circle cx="191.3" cy="215.3" r=".5"/>
<circle cx="229" cy="167.5" r=".49"/>
<circle cx="229" cy="182.6" r=".49"/>
<circle cx="93.3" cy="220.3" r=".5"/>
<circle cx="93.3" cy="232.9" r=".5"/>
<circle cx="103.3" cy="220.3" r=".49"/>
<circle cx="103.3" cy="232.9" r=".49"/>
<circle cx="231.6" cy="182.6" r=".49"/>
<circle cx="247.9" cy="76.9" r=".5"/>
<circle cx="263" cy="71.9" r=".49"/>
<circle cx="263" cy="76.9" r=".49"/>
<circle cx="212.7" cy="41.7" r=".49"/>
<circle cx="222.8" cy="41.7" r=".49"/>
<circle cx="275.6" cy="87" r=".49"/>
<circle cx="323.3" cy="102.1" r=".49"/>
<circle cx="161.2" cy="215.3" r=".49"/>
<circle cx="143.6" cy="162.5" r=".5"/>
<circle cx="357.3" cy="31.7" r=".5"/>
<circle cx="288.1" cy="31.7" r=".49"/>
<circle cx="278.1" cy="79.5" r=".49"/>
<circle cx="347.2" cy="49.3" r=".5"/>
<circle cx="293.2" cy="99.6" r=".49"/>
<circle cx="315.8" cy="49.3" r=".5"/>
<circle cx="310.8" cy="99.6" r=".49"/>
<circle cx="315.8" cy="99.6" r=".49"/>
<circle cx="231.6" cy="167.5" r=".49"/>
<circle cx="98.3" cy="49.3" r=".49"/>
<circle cx="109.6" cy="69.4" r=".49"/>
<circle cx="198.9" cy="64.4" r=".49"/>
<circle cx="232.8" cy="41.7" r=".49"/>
<circle cx="246.7" cy="56.8" r=".49"/>
<circle cx="247.9" cy="92" r=".5"/>
<circle cx="342.2" cy="87" r=".49"/>
<circle cx="285.6" cy="99.6" r=".49"/>
<circle cx="212.7" cy="87" r=".49"/>
<circle cx="177.5" cy="205.2" r=".49"/>
<circle cx="114.6" cy="124.7" r=".49"/>
<circle cx="244.1" cy="64.4" r=".49"/>
<circle cx="201.4" cy="87" r=".49"/>
<circle cx="193.8" cy="227.9" r=".49"/>
<circle cx="226.5" cy="225.3" r=".49"/>
<circle cx="182.5" cy="30.4" r=".5"/>
<circle cx="188.8" cy="60.6" r=".49"/>
<circle cx="200.1" cy="30.4" r=".5"/>
</g>
<text font-size="3.6" fill="#000080" x="78.2" y="244.6">Decoupling</text>
<text font-size="3.1" x="323.6" y="271.7">MCD DSP - Battery Charger</text>
<text font-size="2.7" fill="#000080" x="149.9" y="120.4">MAX1647</text>
<g font-size="2.7">
<text x="323.4" y="281.8">SE-042-0002</text>
<text x="394.8" y="282.6">G</text>
</g>
<g font-size="2.3" fill="#000080">
<text x="212" y="46.5" transform="rotate(-90 212 46.5)">C97</text>
<text x="222" y="46.5" transform="rotate(-90 222 46.5)">C98</text>
<text x="218.3" y="56.6" transform="rotate(-90 218.3 56.6)">22uF 35V Tant</text>
<text x="228.3" y="56.6" transform="rotate(-90 228.3 56.6)">22uF 35V Tant</text>
<text x="204.7" y="75.7" transform="rotate(-90 204.7 75.7)">NDS8936</text>
<text x="183.3" y="79.5" transform="rotate(-90 183.3 79.5)">TP509</text>
<text x="210.2" y="84.8" transform="rotate(-90 210.2 84.8)">Q10A</text>
<text x="202.9" y="112.2" transform="rotate(-90 202.9 112.2)">NDS8936</text>
<text x="211" y="119.7" transform="rotate(-90 211 119.7)">Q10B</text>
<text x="266.3" y="123.5" transform="rotate(-90 266.3 123.5)">22uF 35V Tant</text>
<text x="278.6" y="123.2" transform="rotate(-90 278.6 123.2)">22uF 35V Tant</text>
<text x="119.2" y="143.6" transform="rotate(-90 119.2 143.6)">100nF 50V X7R</text>
<text x="131.8" y="146.1" transform="rotate(-90 131.8 146.1)">47nF 50V X7R</text>
<text x="144.4" y="146.1" transform="rotate(-90 144.4 146.1)">47nF 50V X7R</text>
</g>
<g font-size="2.3">
<text x="77.7" y="58.1" transform="rotate(-90 77.7 58.1)">1</text>
<text x="164.5" y="58.1" transform="rotate(-90 164.5 58.1)">3</text>
<text x="169.5" y="58.1" transform="rotate(-90 169.5 58.1)">2</text>
<text x="79" y="65.6" transform="rotate(-90 79 65.6)">IN</text>
<text x="165.7" y="66.4" transform="rotate(-90 165.7 66.4)">VL</text>
<text x="170.8" y="67.4" transform="rotate(-90 170.8 67.4)">VIN</text>
<text x="79" y="75.5" transform="rotate(-90 79 75.5)">GND</text>
<text x="207.2" y="73.2" transform="rotate(-90 207.2 73.2)">7</text>
<text x="209.7" y="73.2" transform="rotate(-90 209.7 73.2)">8</text>
<text x="77.7" y="81.7" transform="rotate(-90 77.7 81.7)">3</text>
<text x="207.2" y="86.8" transform="rotate(-90 207.2 86.8)">1</text>
<text x="207.2" y="105.9" transform="rotate(-90 207.2 105.9)">5</text>
<text x="209.7" y="105.9" transform="rotate(-90 209.7 105.9)">6</text>
<text x="165.7" y="115.7" transform="rotate(-90 165.7 115.7)">GND</text>
<text x="170.8" y="115.7" transform="rotate(-90 170.8 115.7)">PGND</text>
<text x="207.2" y="119.5" transform="rotate(-90 207.2 119.5)">3</text>
<text x="164.5" y="123.2" transform="rotate(-90 164.5 123.2)">10</text>
<text x="169.5" y="123.2" transform="rotate(-90 169.5 123.2)">16</text>
<text x="211" y="161.2" transform="rotate(-90 211 161.2)">8</text>
<text x="212.2" y="171" transform="rotate(-90 212.2 171)">VCC</text>
<text x="212.2" y="183.6" transform="rotate(-90 212.2 183.6)">GND</text>
<text x="125.5" y="186.4" transform="rotate(-90 125.5 186.4)">7</text>
<text x="211" y="189.9" transform="rotate(-90 211 189.9)">5</text>
<text x="125.5" y="206.2" transform="rotate(-90 125.5 206.2)">14</text>
</g>
<g font-size="2.2">
<text x="41.7" y="13.5">1</text>
<text x="90.3" y="13.5">2</text>
<text x="138.8" y="13.5">3</text>
<text x="187.3" y="13.5">4</text>
<text x="235.9" y="13.5">5</text>
<text x="284.4" y="13.5">6</text>
<text x="332.9" y="13.5">7</text>
<text x="381.4" y="13.5">8</text>
<text x="363.6" y="26.1">BATTERY 2</text>
<text x="366.4" y="32.4">1</text>
<text x="366.4" y="34.9">2</text>
<text x="366.4" y="37.4">3</text>
<text x="366.4" y="39.9">4</text>
<text x="19.6" y="47.5">D</text>
<text x="404.3" y="47.5">D</text>
<text x="145.1" y="63.8">6</text>
<text x="151.4" y="65.1">SEL</text>
<text x="173.2" y="65.1">IOUT</text>
<text x="183.8" y="63.8">1</text>
<text x="82.2" y="70.1">OUT</text>
<text x="92" y="68.9">2</text>
<text x="145.1" y="68.9">9</text>
<text x="151.4" y="70.1">REF</text>
<text x="174.5" y="70.1">BST</text>
<text x="183.8" y="68.9">20</text>
<text x="293.4" y="76.4">5</text>
<text x="299.7" y="77.7">NO1 NO2</text>
<text x="314.6" y="76.4">8</text>
<text x="174.5" y="82.7">DHI</text>
<text x="183.8" y="81.4">18</text>
<text x="197.9" y="81.4">2</text>
<text x="293.4" y="81.4">3</text>
<text x="293.4" y="78.9">4</text>
<text x="299.7" y="82.7">NC1 NC2</text>
<text x="299.7" y="80.2">W1</text>
<text x="306" y="80.2">W2</text>
<text x="314.6" y="81.4">6</text>
<text x="314.6" y="78.9">7</text>
<text x="363.6" y="81.4">BATTERY 1</text>
<text x="143.8" y="86.5">12</text>
<text x="151.4" y="87.7">THM</text>
<text x="175.5" y="87.7">LX</text>
<text x="183.8" y="86.5">19</text>
<text x="293.4" y="86.5">1</text>
<text x="299.7" y="87.7">+</text>
<text x="308.5" y="87.7">-</text>
<text x="314.6" y="86.5">2</text>
<text x="367.6" y="87.7">1</text>
<text x="143.8" y="94">13</text>
<text x="151.4" y="95.3">SCL</text>
<text x="175.8" y="95.3">CS</text>
<text x="183.8" y="94">7</text>
<text x="367.6" y="90.3">2</text>
<text x="367.6" y="92.8">3</text>
<text x="367.6" y="95.3">4</text>
<text x="143.8" y="96.5">14</text>
<text x="143.8" y="99.1">11</text>
<text x="151.4" y="97.8">SDA</text>
<text x="151.4" y="100.3">INT</text>
<text x="172.7" y="100.3">BATT</text>
<text x="183.8" y="99.1">8</text>
<text x="145.1" y="104.1">4</text>
<text x="151.4" y="105.3">CCV</text>
<text x="145.1" y="109.1">5</text>
<text x="151.4" y="110.4">CCI</text>
<text x="19.6" y="117.2">C</text>
<text x="143.8" y="114.2">15</text>
<text x="151.4" y="115.4">DACV</text>
<text x="174" y="115.4">DLO</text>
<text x="183.8" y="114.2">17</text>
<text x="197.9" y="114.2">4</text>
<text x="404.3" y="117.2">C</text>
<text x="196.6" y="167">1</text>
<text x="225.3" y="167">6</text>
<text x="148.8" y="169.5">1</text>
<text x="172.5" y="172">3</text>
<text x="196.6" y="172">2</text>
<text x="202.9" y="168.2">RO</text>
<text x="202.9" y="173.2">RE</text>
<text x="218.5" y="168.2">A</text>
<text x="148.8" y="174.5">2</text>
<text x="196.6" y="177">3</text>
<text x="202.9" y="178.3">DE</text>
<text x="196.6" y="182.1">4</text>
<text x="202.9" y="183.3">DI</text>
<text x="218.5" y="183.3">A</text>
<text x="225.3" y="182.1">7</text>
<text x="19.6" y="186.8">B</text>
<text x="172.5" y="189.6">13</text>
<text x="404.3" y="186.8">B</text>
<text x="113.6" y="194.6">8</text>
<text x="137.3" y="197.1">9</text>
<text x="137.3" y="192.1">10</text>
<text x="147.6" y="192.1">11</text>
<text x="172.5" y="194.6">12</text>
<text x="148.8" y="207.2">6</text>
<text x="172.5" y="204.7">4</text>
<text x="172.5" y="209.7">5</text>
<text x="239.4" y="223.5">1</text>
<text x="239.4" y="226.1">3</text>
<text x="247.9" y="223.5">2</text>
<text x="247.9" y="226.1">4</text>
<text x="239.4" y="228.6">5</text>
<text x="239.4" y="231.1">7</text>
<text x="239.4" y="233.6">9</text>
<text x="246.7" y="233.6">10</text>
<text x="247.9" y="228.6">6</text>
<text x="247.9" y="231.1">8</text>
<text x="239.4" y="236.1">11</text>
<text x="239.4" y="238.6">13</text>
<text x="246.7" y="236.1">12</text>
<text x="246.7" y="238.6">14</text>
<text x="237.9" y="244.9">Radio transceiver</text>
<text x="19.6" y="256.5">A</text>
<text x="404.3" y="256.5">A</text>
<text x="24.1" y="264.3">PCN</text>
<text x="34.2" y="264.3">DATE</text>
<text x="44.3" y="264.3">ISSUE</text>
<text x="71.9" y="264.3">DESCRIPTION</text>
<text x="112.1" y="264.3">PCN</text>
<text x="122.2" y="264.3">DATE</text>
<text x="132.2" y="264.3">ISSUE</text>
<text x="162.4" y="264.3">DESCRIPTION</text>
<text x="221.3" y="266.3">© of PALMER ENVIRONMENTAL</text>
<text x="236.6" y="268.8">Ltd</text>
<text x="281.9" y="264.3">Scale:</text>
<text x="281.9" y="268.1">Date:</text>
<text x="294.4" y="264.3">N.T.S.</text>
<text x="224" y="273.9">LLANTARNAM PARK WAY</text>
<text x="229.1" y="271.3">TY COCH HOUSE</text>
<text x="281.9" y="273.1">Drawn:</text>
<text x="229.1" y="281.4">Tel: 01633 489479</text>
<text x="232.1" y="276.4">CWMBRAN</text>
<text x="232.6" y="278.9">NP44 3AW</text>
<text x="281.9" y="278.1">Checked:</text>
<text x="309.5" y="278.1">Drawing No.</text>
<text x="379.4" y="278.1">Sheet</text>
<text x="395" y="278.1">Issue</text>
<text x="24.1" y="283.1">FileName: J:\Projects\MicroCorr Digital - 042\DSP PCB Issue G\MCD DSP IssueG.ddb - Design Documents\DSP\Issue G\SE-042-0002 G Battery Charger.sch</text>
<text x="41.7" y="287.7">1</text>
<text x="90.3" y="287.7">2</text>
<text x="138.8" y="287.7">3</text>
<text x="187.3" y="287.7">4</text>
<text x="229.3" y="283.9">Fax: 01633 877857</text>
<text x="235.9" y="287.7">5</text>
<text x="281.9" y="283.1">Approved:</text>
<text x="284.4" y="287.7">6</text>
<text x="332.9" y="287.7">7</text>
<text x="375.9" y="282.7">6</text>
<text x="380.9" y="282.4">of</text>
<text x="381.4" y="287.7">8</text>
<text x="386.2" y="282.7">6</text>
</g>
<g font-size="2.2" fill="#000080">
<text x="180" y="22.3">TP507</text>
<text x="286.9" y="23.6">TP517</text>
<text x="158.4" y="27.4">C95 100nF 50V X7R</text>
<text x="187.3" y="28.6">R88</text>
<text x="209" y="28.6">L5</text>
<text x="364.8" y="28.6">CON11</text>
<text x="187.3" y="33.7">10R</text>
<text x="207.7" y="32.2">WE742792116</text>
<text x="231.6" y="33.7">TP512</text>
<text x="97" y="41.5">TP502</text>
<text x="176.3" y="36.9">R111</text>
<text x="176.3" y="40.4">10R</text>
<text x="245.4" y="37.4">TP513</text>
<text x="314.6" y="41.2">TP518</text>
<text x="65.4" y="46.2">C91</text>
<text x="191.3" y="47">D7</text>
<text x="60.3" y="53.8">100nF 50V X7R</text>
<text x="138" y="53.8">+</text>
<text x="142.3" y="53.8">C94</text>
<text x="191.3" y="49.3">BAS16</text>
<text x="213.5" y="48.7">+</text>
<text x="223.5" y="48.7">+</text>
<text x="240.6" y="48.5">D9</text>
<text x="329.4" y="48.5">TS1</text>
<text x="339.5" y="48.5">220pF</text>
<text x="142.3" y="56.3">10uF 16V Tant</text>
<text x="190.1" y="58.8">TP524</text>
<text x="197.6" y="56.3">TP508</text>
<text x="250.2" y="55">R89 10K</text>
<text x="346" y="57.6">TP519</text>
<text x="83.2" y="61.3">U34</text>
<text x="108.4" y="61.6">TP503</text>
<text x="180" y="61.3">U35</text>
<text x="247.9" y="63.8">D10</text>
<text x="258" y="63.8">BAS16</text>
<text x="192.4" y="66.4">C96</text>
<text x="235.1" y="66.6">Q11</text>
<text x="235.1" y="69.1">BC860C</text>
<text x="244.2" y="70.1">TP535</text>
<text x="276.8" y="71.4">TP516</text>
<text x="107.1" y="76.4">C93</text>
<text x="129.8" y="76.4">R86</text>
<text x="183.6" y="73.9">100nF 50V X7R</text>
<text x="211.5" y="76.4">TP511</text>
<text x="229.1" y="72.6">TP514</text>
<text x="242.9" y="77.7">TP_2</text>
<text x="250.2" y="75.2">R90</text>
<text x="257" y="75.2">0R27</text>
<text x="298.2" y="73.9">RL1</text>
<text x="341" y="77.7">TP520</text>
<text x="80.7" y="78.9">MAX6041</text>
<text x="107.1" y="78.9">1nF 50V X7R</text>
<text x="129.8" y="78.9">10K</text>
<text x="141.1" y="79.2">TP525</text>
<text x="189.8" y="80.2">R109</text>
<text x="220.3" y="82.7">L3</text>
<text x="250.2" y="80.2">R91</text>
<text x="257" y="80.2">0R27</text>
<text x="366.1" y="84">CON12</text>
<text x="132" y="85.2">R87</text>
<text x="189.8" y="85.2">0R</text>
<text x="220.3" y="89.7">22uH, 3A</text>
<text x="241.6" y="85.2">D8</text>
<text x="250.2" y="85.2">R92</text>
<text x="257" y="85.2">0R27</text>
<text x="132" y="90.3">10K</text>
<text x="230.3" y="92.8">MBRS340T3</text>
<text x="254.2" y="90.3">TP515</text>
<text x="298.2" y="91.5">RELAY_DPCO</text>
<text x="298" y="96.5">D17</text>
<text x="325.6" y="101.3">TS25</text>
<text x="338.2" y="101.3">220pF</text>
<text x="108.4" y="102.8">TP504</text>
<text x="120.9" y="107.8">TP505</text>
<text x="185.1" y="106.6">TP510</text>
<text x="268.8" y="106.6">+</text>
<text x="276.3" y="106.6">+</text>
<text x="284.4" y="107.8">TP522</text>
<text x="298" y="104.1">BAS16</text>
<text x="133.5" y="112.9">TP506</text>
<text x="189.8" y="112.9">R110</text>
<text x="220.5" y="109.6">D11</text>
<text x="220.5" y="112.9">MBRS340T3</text>
<text x="260.5" y="109.1">C102</text>
<text x="278.3" y="108.9">C103</text>
<text x="307" y="109.1">TP523</text>
<text x="322.1" y="110.4">TP536</text>
<text x="347.2" y="110.4">TP521</text>
<text x="117.2" y="114.2">R93</text>
<text x="117.2" y="116.6">10K</text>
<text x="189.8" y="117.9">0R</text>
<text x="318.6" y="118.9">Q14</text>
<text x="103.3" y="122.9">TP534</text>
<text x="318.6" y="121.4">FDV301N</text>
<text x="110.9" y="131.7">C99</text>
<text x="122.2" y="136.8">C100</text>
<text x="134.8" y="136.8">C101</text>
<text x="197.6" y="134.3">Lithium ion charger</text>
<text x="229.6" y="143.3">R95</text>
<text x="287.9" y="138">R108</text>
<text x="287.9" y="143.1">0R</text>
<text x="99.6" y="145.6">L4</text>
<text x="99.6" y="149.4">WE742792116</text>
<text x="229.6" y="145.8">100K</text>
<text x="227.8" y="160.9">TP532</text>
<text x="238.9" y="156.9">TS27</text>
<text x="254" y="156.7">220pF</text>
<text x="168.7" y="167">A</text>
<text x="201.4" y="164.4">U36</text>
<text x="156.1" y="172">U29A</text>
<text x="232.8" y="172.7">R96</text>
<text x="238.9" y="169.5">TS28</text>
<text x="254" y="169.2">220pF</text>
<text x="156.1" y="174.5">74HC00</text>
<text x="232.8" y="175">120R</text>
<text x="186.3" y="182.3">TP530</text>
<text x="238.9" y="184.6">TS29</text>
<text x="254" y="184.3">220pF</text>
<text x="133.5" y="189.6">C</text>
<text x="139.8" y="186.1">TP526</text>
<text x="158.7" y="191.9">U29D</text>
<text x="168.7" y="187.1">D</text>
<text x="201.4" y="187.1">MAX3486</text>
<text x="227.8" y="190.6">TP531</text>
<text x="123.5" y="194.4">U29C</text>
<text x="123.5" y="197.1">74HC00</text>
<text x="158.7" y="194.6">74HC00</text>
<text x="144.8" y="199.9">TP527</text>
<text x="168.7" y="202.2">B</text>
<text x="175" y="198.6">TP528</text>
<text x="158.7" y="207.2">U29B</text>
<text x="158.7" y="209.7">74HC00</text>
<text x="176.3" y="209.7">RxD</text>
<text x="102.1" y="211">TP501</text>
<text x="191.3" y="217.5">TP533</text>
<text x="215.2" y="217.3">L21</text>
<text x="215.2" y="220.8">WE742792116</text>
<text x="237.9" y="219.8">CON10</text>
<text x="87" y="224.6">C109</text>
<text x="97" y="224.6">C110</text>
<text x="162.4" y="222">R24</text>
<text x="162.4" y="224.6">100K</text>
<text x="210.2" y="223.5">TP529</text>
<text x="78.2" y="229.6">100nF 50V X7R</text>
<text x="103.3" y="229.6">100nF 50V X7R</text>
<text x="102.1" y="243.7">TP500</text>
<text x="293.2" y="267.6">28/06/02</text>
</g>
<g font-size="2.2" fill="#800000">
<text x="221" y="22.3">VEXT</text>
<text x="353.8" y="23.6">VBAT2</text>
<text x="146.6" y="31.1">GND_BAT</text>
<text x="49.8" y="50">GND_BAT</text>
<text x="349.8" y="48.7">GND_BAT</text>
<text x="207.7" y="58.8">GND_BATGND_BAT</text>
<text x="332.1" y="58.8">GND_BAT</text>
<text x="132.2" y="63.8">GND_BAT</text>
<text x="269.3" y="65.1">GND_BAT</text>
<text x="322.6" y="80.2">CHG_THM</text>
<text x="355" y="78.9">VBAT1</text>
<text x="112.1" y="87.7">CHG_THM</text>
<text x="73.2" y="94">GND_BAT</text>
<text x="102.1" y="95.3">CHG_SCL</text>
<text x="280.1" y="94">VREG</text>
<text x="102.1" y="97.8">CHG_SDA</text>
<text x="351" y="104.1">GND_BAT</text>
<text x="328.4" y="111.6">GND_BAT</text>
<text x="310.8" y="129.2">GND_BAT</text>
<text x="234.3" y="136.8">VCC</text>
<text x="258" y="134.3">GND_BAT</text>
<text x="269.3" y="140.5">BAT_CTRL</text>
<text x="159.9" y="154.4">GND_BAT</text>
<text x="209.2" y="154.4">VCC</text>
<text x="219" y="155.6">485_DET</text>
<text x="281.9" y="155.6">LL_DET</text>
<text x="89.8" y="156.9">GND</text>
<text x="126" y="163.2">RAD_TxEN</text>
<text x="246.9" y="164.4">GND</text>
<text x="123.5" y="170.7">485_REN</text>
<text x="281.9" y="168.2">LL_A</text>
<text x="123.7" y="179.5">GND</text>
<text x="246.9" y="177">GND</text>
<text x="281.9" y="183.3">LL_/A</text>
<text x="85.7" y="195.9">RAD_RxD</text>
<text x="209.2" y="197.1">GND</text>
<text x="246.9" y="192.1">GND</text>
<text x="91" y="214.7">VCC</text>
<text x="123.7" y="212.2">VCC</text>
<text x="133.5" y="216">RAD_TxD</text>
<text x="198.6" y="219.8">GND</text>
<text x="177.8" y="222.3">VCC</text>
<text x="212.2" y="226.1">V_RAD</text>
<text x="214.5" y="233.6">RAD_A_IN</text>
<text x="282.6" y="233.6">RAD_A_OUT</text>
<text x="284.4" y="231.1">RAD_TxEN</text>
<text x="91" y="239.9">GND</text>
<text x="158.9" y="239.9">GND</text>
<text x="213.7" y="236.1">RAD_A_EN</text>
<text x="285.1" y="236.1">RAD_PWR</text>
</g>
<g font-size="1.8">
<text x="259.7" y="267.2">TOLERANCES UNLESS</text>
<text x="260.4" y="269.2">OTHERWISE STATED:</text>
<text x="264.8" y="274.5">.XX +/-0.2</text>
<text x="265.8" y="272.5">X. +/-0.2</text>
<text x="260.8" y="281.3">All dimensions in mm's</text>
<text x="264.3" y="276.5">.XXX +/-0.2</text>
<text x="264.5" y="278.5">Angles +/-1'</text>
<text x="261.2" y="283.3">unless otherwise stated</text>
</g>
</svg>
